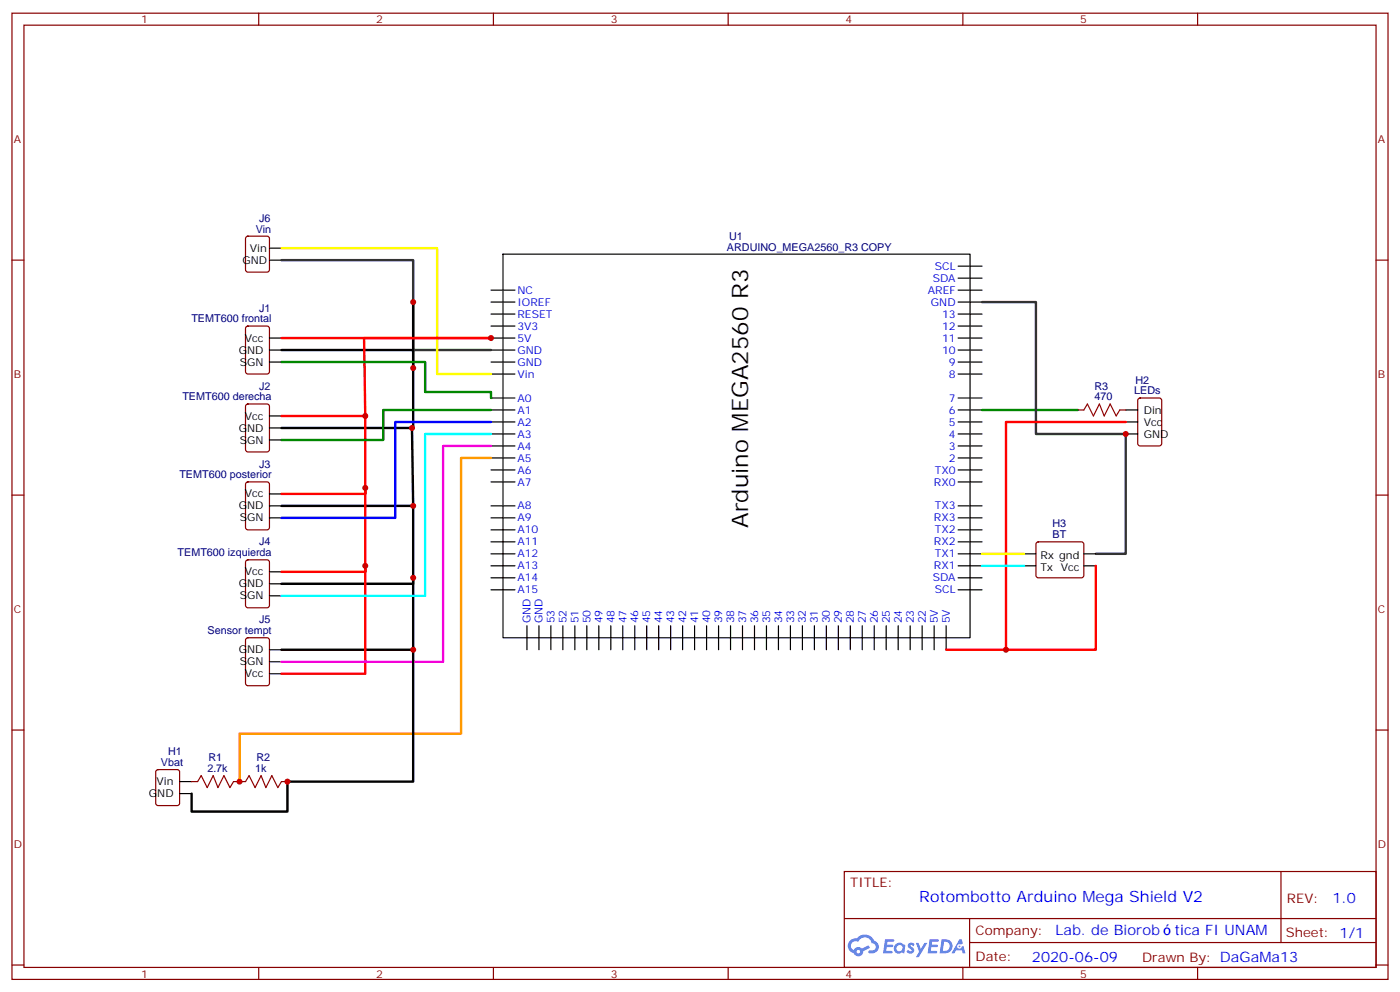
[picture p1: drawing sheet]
<svg xmlns="http://www.w3.org/2000/svg" width="412mm" height="292mm" viewBox="0 0 412 292" stroke-linecap="round" stroke-linejoin="round" font-family="sans-serif">
<g fill="none" stroke="#870000" stroke-width=".35">
<path d="M3.5 3.9h405.4v284.3h-405.4zM7.1 7.4h398.2v277.3h-398.2zM76.2 3.9v3.5M145.3 3.9v3.5M214.5 3.9v3.5M283.6 3.9v3.5M352.8 3.9v3.5M3.5 76.6h3.6M405.3 76.6h3.6M3.5 145.7h3.6M405.3 145.7h3.6M3.5 214.8h3.6"/>
<path d="M405.3 214.8h3.6M248.7 256.5h156.6v28.2h-156.6zM377.3 256.5v20.9M248.7 270.3h156.5M285.6 277.4h119.6M285.6 270.3v14.1M3.5 284h3.6M76.2 284.7v3.5M145.3 284.7v3.5M214.5 284.7v3.5M283.6 284.7v3.5M352.8 284.7v3.5"/>
<path d="M405.3 284h3.6"/>
</g>
<g fill="#5487ff">
<path d="M267.7 277.6a1.22 1.22 0 0 1 1.7 .3l-.4 .6a.47 .47 0 0 0-.3-.4 .47 .47 0 0 0-.5 .2l.1 .2a1.14 1.14 0 0 1 .8 1.8 1.14 1.14 0 0 1-1.9-.1l-.2-.1 .5-.6 .7 .4a.29 .29 0 0 0 .3-.2 .29 .29 0 0 0-.2-.3 1.04 1.04 0 0 1-.6-1.8z"/>
<path d="M260.7 276.4h2.4l.3 .2-.2 .5h-1.8l-.1 .9h1.5l.3 .4-.3 .3h-1.6l-.2 1.1 1.7 .1 .2 .3-.2 .3-2.6 .1z"/>
<path d="M273.8 276.4h2.4l.3 .2-.1 .5h-1.8l-.2 .9h1.6l.3 .4-.4 .3h-1.6l-.1 1.1 1.7 .1 .2 .3-.2 .3h-2.6z"/>
<path d="M282.6 276.4h.7l.3 1.3-.6 .3a.69 .69 0 0 0-1 .2 .69 .69 0 0 0 .4 1 .69 .69 0 0 0 .9-.6l.5-.3 .6 2.2h-.8l-.2-.8h-1.8l-.5 .8h-.8z"/>
<path d="M269.8 277.5h.8l.6 1.8 1.1-1.8h.9l-2.6 4.2h-.8l.9-1.6z"/>
<path d="M277.4 276.4l-.6 4.2h1.3a2.11 2.11 0 0 0 2.5-2.2 2.11 2.11 0 0 0-2.5-2zM278.1 277.1a1.39 1.39 0 0 1 1.7 1.5 1.39 1.39 0 0 1-1.8 1.2h-.3z"/>
<path d="M263.7 278a1.54 1.54 0 0 0-.1 2.2 1.54 1.54 0 0 0 2.2 .1l.6 .3 .3-2.3-.2-.3h-.4a1.49 1.49 0 0 0-2.4 0zM264 279a.94 .94 0 0 1 1.8 0 .94 .94 0 0 1-1.8 0z"/>
<path d="M250.4 276.8a2.18 2.18 0 0 0 1.1 3.7 1.44 1.44 0 0 0 1.6 .9 1.44 1.44 0 0 0 1.2-1.5l2-1-.5-.7-1.9 1a1.47 1.47 0 0 0-2.4 .4 1.39 1.39 0 0 1-.7-1.9 1.39 1.39 0 0 1 2-.5 2.12 2.12 0 0 1 2.2-1.3 2.12 2.12 0 0 1 1.9 1.7 1.14 1.14 0 0 1 1.1 1.4 1.14 1.14 0 0 1-1.7 .7 .43 .43 0 0 0-.5 .4 .43 .43 0 0 0 .4 .5 1.98 1.98 0 0 0 2.5-1.3 1.98 1.98 0 0 0-1.2-2.5 3.1 3.1 0 0 0-5.3-.7l-.9 .1zM252.3 280.1a.55 .55 0 0 1 1.1 0 .55 .55 0 0 1-1.1 0z"/>
<circle cx="282.6" cy="278.5" r=".26"/>
</g>
<g fill="none" stroke="#000" stroke-width=".35">
<path d="M79.4 73h3.5M79.4 76.6h3.5M148.2 74.8h137.6v112.9h-137.6zM282.2 78.3h7.1M79.4 99.5h3.5M144.6 85.4h7.1M144.6 88.9h7.1M144.6 92.4h7.1M144.6 96h7.1M144.6 99.5h7.1M282.2 81.8h7.1M282.2 85.4h7.1"/>
<path d="M282.2 88.9h7.1M282.2 92.4h7.1M282.2 96h7.1M282.2 99.5h7.1M79.4 103h3.5M79.4 106.5h3.5M144.6 103h7.1M144.6 106.5h7.1M144.6 110.1h7.1M144.6 117.1h7.1M282.2 103h7.1M282.2 106.5h7.1"/>
<path d="M282.2 110.1h7.1M282.2 117.1h7.1M79.4 129.5h3.5M79.4 122.4h3.5M79.4 125.9h3.5M144.6 120.6h7.1M144.6 124.2h7.1M144.6 127.7h7.1M144.6 131.2h7.1M144.6 134.8h7.1M144.6 138.3h7.1M282.2 120.6h7.1"/>
<path d="M282.2 124.2h7.1M282.2 127.7h7.1M282.2 131.2h7.1M282.2 134.8h7.1M282.2 138.3h7.1M331.6 120.6h3.5M331.6 124.2h3.5M331.6 127.7h3.5M79.4 148.9h3.5M79.4 152.4h3.5M79.4 145.3h3.5M144.6 141.8h7.1"/>
<path d="M144.6 148.9h7.1M144.6 152.4h7.1M144.6 155.9h7.1M144.6 159.5h7.1M282.2 141.8h7.1M282.2 148.9h7.1M282.2 152.4h7.1M282.2 155.9h7.1M282.2 159.5h7.1M79.4 175.3h3.5M79.4 168.3h3.5M79.4 171.8h3.5"/>
<path d="M144.6 163h7.1M144.6 166.5h7.1M144.6 170h7.1M144.6 173.6h7.1M282.2 163h7.1M282.2 166.5h7.1M282.2 170h7.1M282.2 173.6h7.1M301.6 163h3.6M301.6 166.5h3.6M319.3 163h3.5M319.3 166.5h3.5"/>
<path d="M79.4 198.3h3.5M79.4 191.2h3.5M79.4 194.7h3.5M155.2 184.1v7.1M158.7 184.1v7.1M162.3 184.1v7.1M165.8 184.1v7.1M169.3 184.1v7.1M172.9 184.1v7.1M176.4 184.1v7.1M179.9 184.1v7.1M183.4 184.1v7.1"/>
<path d="M187 184.1v7.1M190.5 184.1v7.1M194 184.1v7.1M197.6 184.1v7.1M201.1 184.1v7.1M204.6 184.1v7.1M208.1 184.1v7.1M211.7 184.1v7.1M215.2 184.1v7.1M218.7 184.1v7.1M222.2 184.1v7.1M225.8 184.1v7.1"/>
<path d="M229.3 184.1v7.1M232.8 184.1v7.1M236.4 184.1v7.1M239.9 184.1v7.1M243.4 184.1v7.1M246.9 184.1v7.1M250.5 184.1v7.1M254 184.1v7.1M257.5 184.1v7.1M261.1 184.1v7.1M264.6 184.1v7.1M268.1 184.1v7.1"/>
<path d="M271.6 184.1v7.1M275.2 184.1v7.1M278.7 184.1v7.1M52.9 230h3.5M52.9 233.5h3.5"/>
</g>
<g fill="none" stroke="#870000" stroke-width=".35">
<path d="M72.6 69.7l.4-.2h5.7l.6 .4 .1 9.5-.5 .6-5.9 .1-.6-.5-.1-9.4zM72.6 96.2l.4-.2h5.7l.6 .4 .1 13-.5 .6-5.9 .1-.6-.5-.1-12.9zM72.6 119.1l.4-.2h5.7l.6 .4 .1 13-.5 .6-5.9 .1-.6-.5-.1-12.9zM335.4 117.3l.4-.2h5.7l.6 .5 .1 12.9-.5 .7h-5.9l-.6-.4-.1-13zM317.5 120.6h1.8M329.8 120.6h1.8M72.6 142l.4-.2h5.7l.6 .4 .1 13-.5 .7h-5.9l-.6-.4-.1-13zM305.4 159.7l.5-.2h12.7l.5 .2 .2 .5-.1 9.4-.6 .4h-13l-.4-.7v-9.1zM72.6 165l.4-.3h5.7l.6 .5 .1 13-.5 .6-5.9 .1-.6-.5-.1-12.9zM72.6 187.9l.4-.2h5.7l.6 .4 .1 13-.5 .6-5.9 .1-.6-.5-.1-12.9zM46.1 226.7l.5-.2h5.6l.7 .4v9.5l-.4 .6-5.9 .1-.7-.5v-9.4zM56.4 230h1.8"/>
<path d="M68.8 230h3.5M82.9 230h1.8"/>
</g>
<path d="M121.7 88.9v19.4M82.9 103h38.8v22.9h-38.8M121.4 125.9l.3 23h-38.8M121.7 148.9v22.9h-38.8M121.7 170v21.2h-38.8M121.7 191.2v38.8h-37v8.8h-28.3v-5.3" fill="none" stroke="#000" stroke-width=".71"/>
<path d="M82.9 76.6h38.8v26.4h22.9M289.3 88.9h15.9v38.8h26.4v35.3h-8.8" fill="none" stroke="#333" stroke-width=".71"/>
<path d="M82.9 73h45.9v37.1h15.8M289.3 163h12.3" fill="none" stroke="#ff0" stroke-width=".71"/>
<path d="M82.9 99.5h61.7h-37.4l.4 22.9h-24.7M107.6 122.4v22.9h-24.7M331.6 124.2h-35.3v67h-17.6M107.6 143.6v24.7h-24.7M107.6 166.5v31.8h-24.7M322.8 166.5v24.7h-26.5" fill="none" stroke="#f00" stroke-width=".71"/>
<path d="M82.9 106.5h42.3v8.9h19.4v1.7M144.6 120.6h-31.7v8.9h-30M289.3 120.6h28.2" fill="none" stroke="#008700" stroke-width=".71"/>
<path d="M144.6 124.2h-28.2v28.2h-33.5" fill="none" stroke="#00f" stroke-width=".71"/>
<path d="M144.6 127.7h-19.4v47.6h-42.3M289.3 166.5h12.3" fill="none" stroke="#0ff" stroke-width=".71"/>
<path d="M144.6 131.2h-14.1v63.5h-47.6" fill="none" stroke="#f0f" stroke-width=".71"/>
<path d="M319.3 120.6l1-1.7 1.8 3.5 1.7-3.5 1.5 3.5 1.7-3.5 1.8 3.5 1-1.8M58.2 230l1.1-1.8 1.7 3.6 1.8-3.6 1.4 3.6 1.8-3.6 1.7 3.6 1.1-1.8M72.3 230l1.1-1.8 1.7 3.6 1.8-3.6 1.4 3.6 1.8-3.6 1.7 3.6 1.1-1.8" fill="none" stroke="#a10000" stroke-width=".35"/>
<path d="M144.6 134.8h-8.8v81.1h-65.2v14.1" fill="none" stroke="#f90" stroke-width=".71"/>
<g fill="#c00">
<circle cx="331.6" cy="127.7" r=".88"/>
<circle cx="70.6" cy="230" r=".88"/>
<circle cx="121.7" cy="88.9" r=".88"/>
<circle cx="121.7" cy="108.3" r=".88"/>
<circle cx="107.6" cy="166.5" r=".88"/>
<circle cx="144.6" cy="99.5" r=".88"/>
<circle cx="121.4" cy="125.9" r=".88"/>
<circle cx="121.7" cy="148.9" r=".88"/>
<circle cx="121.7" cy="170" r=".88"/>
<circle cx="107.6" cy="122.4" r=".88"/>
<circle cx="107.6" cy="143.6" r=".88"/>
<circle cx="121.7" cy="191.2" r=".88"/>
<circle cx="84.7" cy="230" r=".88"/>
<circle cx="296.3" cy="191.2" r=".88"/>
</g>
<text font-size="6.7" x="220.4" y="155.3" transform="rotate(-90 220.4 155.3)">Arduino MEGA2560 R3</text>
<text font-size="4.6" fill="#00f" x="270.8" y="265.5">Rotombotto Arduino Mega Shield V2</text>
<g font-size="4.2" fill="#00f">
<text x="392.5" y="265.7">1.0</text>
<text x="310.9" y="275.3">Lab. de Biorob</text>
<text x="345.9" y="275.3">tica FI UNAM</text>
<text x="304" y="283.1">2020-06-09</text>
</g>
<g font-size="3.9" fill="#800">
<text x="250.5" y="261.1">TITLE:</text>
<text x="379.1" y="265.7">REV:</text>
<text x="287.4" y="275.3">Company:</text>
<text x="378.7" y="275.9">Sheet: 1/1</text>
<text x="287.4" y="282.9">Date:</text>
<text x="336.4" y="283">Drawn By: DaGaMa13</text>
</g>
<g font-size="3.2" fill="#800">
<text x="41.6" y="6.9">1</text>
<text x="110.8" y="6.9">2</text>
<text x="179.9" y="6.9">3</text>
<text x="249.1" y="6.9">4</text>
<text x="318.2" y="6.9">5</text>
<text x="4.1" y="42">A</text>
<text x="405.9" y="42">A</text>
<text x="4.1" y="111.1">B</text>
<text x="405.9" y="111.1">B</text>
<text x="4.1" y="180.3">C</text>
<text x="405.9" y="180.3">C</text>
<text x="4.1" y="249.4">D</text>
<text x="405.9" y="249.4">D</text>
<text x="41.6" y="287.7">1</text>
<text x="110.8" y="287.7">2</text>
<text x="179.9" y="287.7">3</text>
<text x="249.1" y="287.7">4</text>
<text x="318.2" y="287.7">5</text>
</g>
<g font-size="3.2" fill="#000080">
<text x="76.3" y="65.2">J6</text>
<text x="75.3" y="68.4">Vin</text>
<text x="214.8" y="70.6">U1</text>
<text x="214.1" y="73.7">ARDUINO_MEGA2560_R3 COPY</text>
<text x="56.4" y="94.9">TEMT600 frontal</text>
<text x="76.3" y="91.7">J1</text>
<text x="334.5" y="112.9">H2</text>
<text x="53.7" y="117.8">TEMT600 derecha</text>
<text x="76.3" y="114.7">J2</text>
<text x="322.4" y="117.8">470</text>
<text x="322.4" y="114.7">R3</text>
<text x="334.1" y="116.1">LEDs</text>
<text x="76.3" y="137.6">J3</text>
<text x="52.8" y="140.8">TEMT600 posterior</text>
<text x="310" y="155.2">H3</text>
<text x="76.3" y="160.5">J4</text>
<text x="310" y="158.4">BT</text>
<text x="52.3" y="163.7">TEMT600 izquierda</text>
<text x="76.3" y="183.4">J5</text>
<text x="61.1" y="186.6">Sensor tempt</text>
<text x="47.4" y="225.4">Vbat</text>
<text x="49.5" y="222.2">H1</text>
<text x="61.1" y="227.2">2.7k</text>
<text x="61.4" y="224">R1</text>
<text x="75.2" y="227.2">1k</text>
<text x="75.5" y="224">R2</text>
</g>
<g font-size="3.2">
<text x="71.4" y="77.6">GND</text>
<text x="73.6" y="74.1">Vin</text>
<text x="72.1" y="100.5">Vcc</text>
<text x="70.3" y="104.1">GND</text>
<text x="70.6" y="107.6">SGN</text>
<text x="72.1" y="123.5">Vcc</text>
<text x="336.9" y="121.7">Din</text>
<text x="336.9" y="125.2">Vcc</text>
<text x="70.3" y="127">GND</text>
<text x="70.6" y="130.5">SGN</text>
<text x="336.9" y="128.8">GND</text>
<text x="70.3" y="149.9">GND</text>
<text x="72.1" y="146.4">Vcc</text>
<text x="70.6" y="153.5">SGN</text>
<text x="306.5" y="164.4">Rx gnd</text>
<text x="306.5" y="167.9">Tx Vcc</text>
<text x="70.3" y="172.9">GND</text>
<text x="72.1" y="169.3">Vcc</text>
<text x="70.6" y="176.4">SGN</text>
<text x="70.3" y="192.3">GND</text>
<text x="70.6" y="195.8">SGN</text>
<text x="72.1" y="199.3">Vcc</text>
<text x="46.1" y="231.1">Vin</text>
<text x="43.9" y="234.6">GND</text>
</g>
<g font-size="3.2" fill="#00f">
<text x="274.7" y="82.9">SDA</text>
<text x="275.4" y="79.4">SCL</text>
<text x="152.4" y="90">IOREF</text>
<text x="152.4" y="86.4">NC</text>
<text x="273.3" y="86.4">AREF</text>
<text x="274.2" y="90">GND</text>
<text x="152.4" y="93.5">RESET</text>
<text x="277.5" y="93.5">13</text>
<text x="152.4" y="100.5">5V</text>
<text x="152.4" y="97">3V3</text>
<text x="277.5" y="97">12</text>
<text x="277.5" y="100.5">11</text>
<text x="152.4" y="107.6">GND</text>
<text x="152.4" y="104.1">GND</text>
<text x="277.5" y="104.1">10</text>
<text x="279.5" y="107.6">9</text>
<text x="152.4" y="111.1">Vin</text>
<text x="279.5" y="111.1">8</text>
<text x="152.4" y="118.2">A0</text>
<text x="279.5" y="118.2">7</text>
<text x="152.4" y="125.2">A2</text>
<text x="152.4" y="121.7">A1</text>
<text x="279.5" y="121.7">6</text>
<text x="279.5" y="125.2">5</text>
<text x="152.4" y="128.8">A3</text>
<text x="279.5" y="128.8">4</text>
<text x="152.4" y="135.8">A5</text>
<text x="152.4" y="132.3">A4</text>
<text x="279.5" y="132.3">3</text>
<text x="279.5" y="135.8">2</text>
<text x="152.4" y="142.9">A7</text>
<text x="152.4" y="139.3">A6</text>
<text x="275.1" y="142.9">RX0</text>
<text x="275.4" y="139.3">TX0</text>
<text x="152.4" y="149.9">A8</text>
<text x="275.4" y="149.9">TX3</text>
<text x="152.4" y="153.5">A9</text>
<text x="275.1" y="153.5">RX3</text>
<text x="152.4" y="160.5">A11</text>
<text x="152.4" y="157">A10</text>
<text x="275.1" y="160.5">RX2</text>
<text x="275.4" y="157">TX2</text>
<text x="152.4" y="167.6">A13</text>
<text x="152.4" y="164">A12</text>
<text x="275.1" y="167.6">RX1</text>
<text x="275.4" y="164">TX1</text>
<text x="152.4" y="171.1">A14</text>
<text x="274.7" y="171.1">SDA</text>
<text x="152.4" y="174.6">A15</text>
<text x="275.4" y="174.6">SCL</text>
<text x="156.3" y="183.4" transform="rotate(-90 156.3 183.4)">GND</text>
<text x="159.8" y="183.4" transform="rotate(-90 159.8 183.4)">GND</text>
<text x="163.3" y="183.4" transform="rotate(-90 163.3 183.4)">53</text>
<text x="166.9" y="183.4" transform="rotate(-90 166.9 183.4)">52</text>
<text x="170.4" y="183.4" transform="rotate(-90 170.4 183.4)">51</text>
<text x="173.9" y="183.4" transform="rotate(-90 173.9 183.4)">50</text>
<text x="177.4" y="183.4" transform="rotate(-90 177.4 183.4)">49</text>
<text x="181" y="183.4" transform="rotate(-90 181 183.4)">48</text>
<text x="184.5" y="183.4" transform="rotate(-90 184.5 183.4)">47</text>
<text x="188" y="183.4" transform="rotate(-90 188 183.4)">46</text>
<text x="191.6" y="183.4" transform="rotate(-90 191.6 183.4)">45</text>
<text x="195.1" y="183.4" transform="rotate(-90 195.1 183.4)">44</text>
<text x="198.6" y="183.4" transform="rotate(-90 198.6 183.4)">43</text>
<text x="202.1" y="183.4" transform="rotate(-90 202.1 183.4)">42</text>
<text x="205.7" y="183.4" transform="rotate(-90 205.7 183.4)">41</text>
<text x="209.2" y="183.4" transform="rotate(-90 209.2 183.4)">40</text>
<text x="212.7" y="183.4" transform="rotate(-90 212.7 183.4)">39</text>
<text x="216.3" y="183.4" transform="rotate(-90 216.3 183.4)">38</text>
<text x="219.8" y="183.4" transform="rotate(-90 219.8 183.4)">37</text>
<text x="223.3" y="183.4" transform="rotate(-90 223.3 183.4)">36</text>
<text x="226.8" y="183.4" transform="rotate(-90 226.8 183.4)">35</text>
<text x="230.4" y="183.4" transform="rotate(-90 230.4 183.4)">34</text>
<text x="233.9" y="183.4" transform="rotate(-90 233.9 183.4)">33</text>
<text x="237.4" y="183.4" transform="rotate(-90 237.4 183.4)">32</text>
<text x="240.9" y="183.4" transform="rotate(-90 240.9 183.4)">31</text>
<text x="244.5" y="183.4" transform="rotate(-90 244.5 183.4)">30</text>
<text x="248" y="183.4" transform="rotate(-90 248 183.4)">29</text>
<text x="251.5" y="183.4" transform="rotate(-90 251.5 183.4)">28</text>
<text x="255.1" y="183.4" transform="rotate(-90 255.1 183.4)">27</text>
<text x="258.6" y="183.4" transform="rotate(-90 258.6 183.4)">26</text>
<text x="262.1" y="183.4" transform="rotate(-90 262.1 183.4)">25</text>
<text x="265.6" y="183.4" transform="rotate(-90 265.6 183.4)">24</text>
<text x="269.2" y="183.4" transform="rotate(-90 269.2 183.4)">23</text>
<text x="272.7" y="183.4" transform="rotate(-90 272.7 183.4)">22</text>
<text x="276.2" y="183.4" transform="rotate(-90 276.2 183.4)">5V</text>
<text x="279.8" y="183.4" transform="rotate(-90 279.8 183.4)">5V</text>
</g>
</svg>
